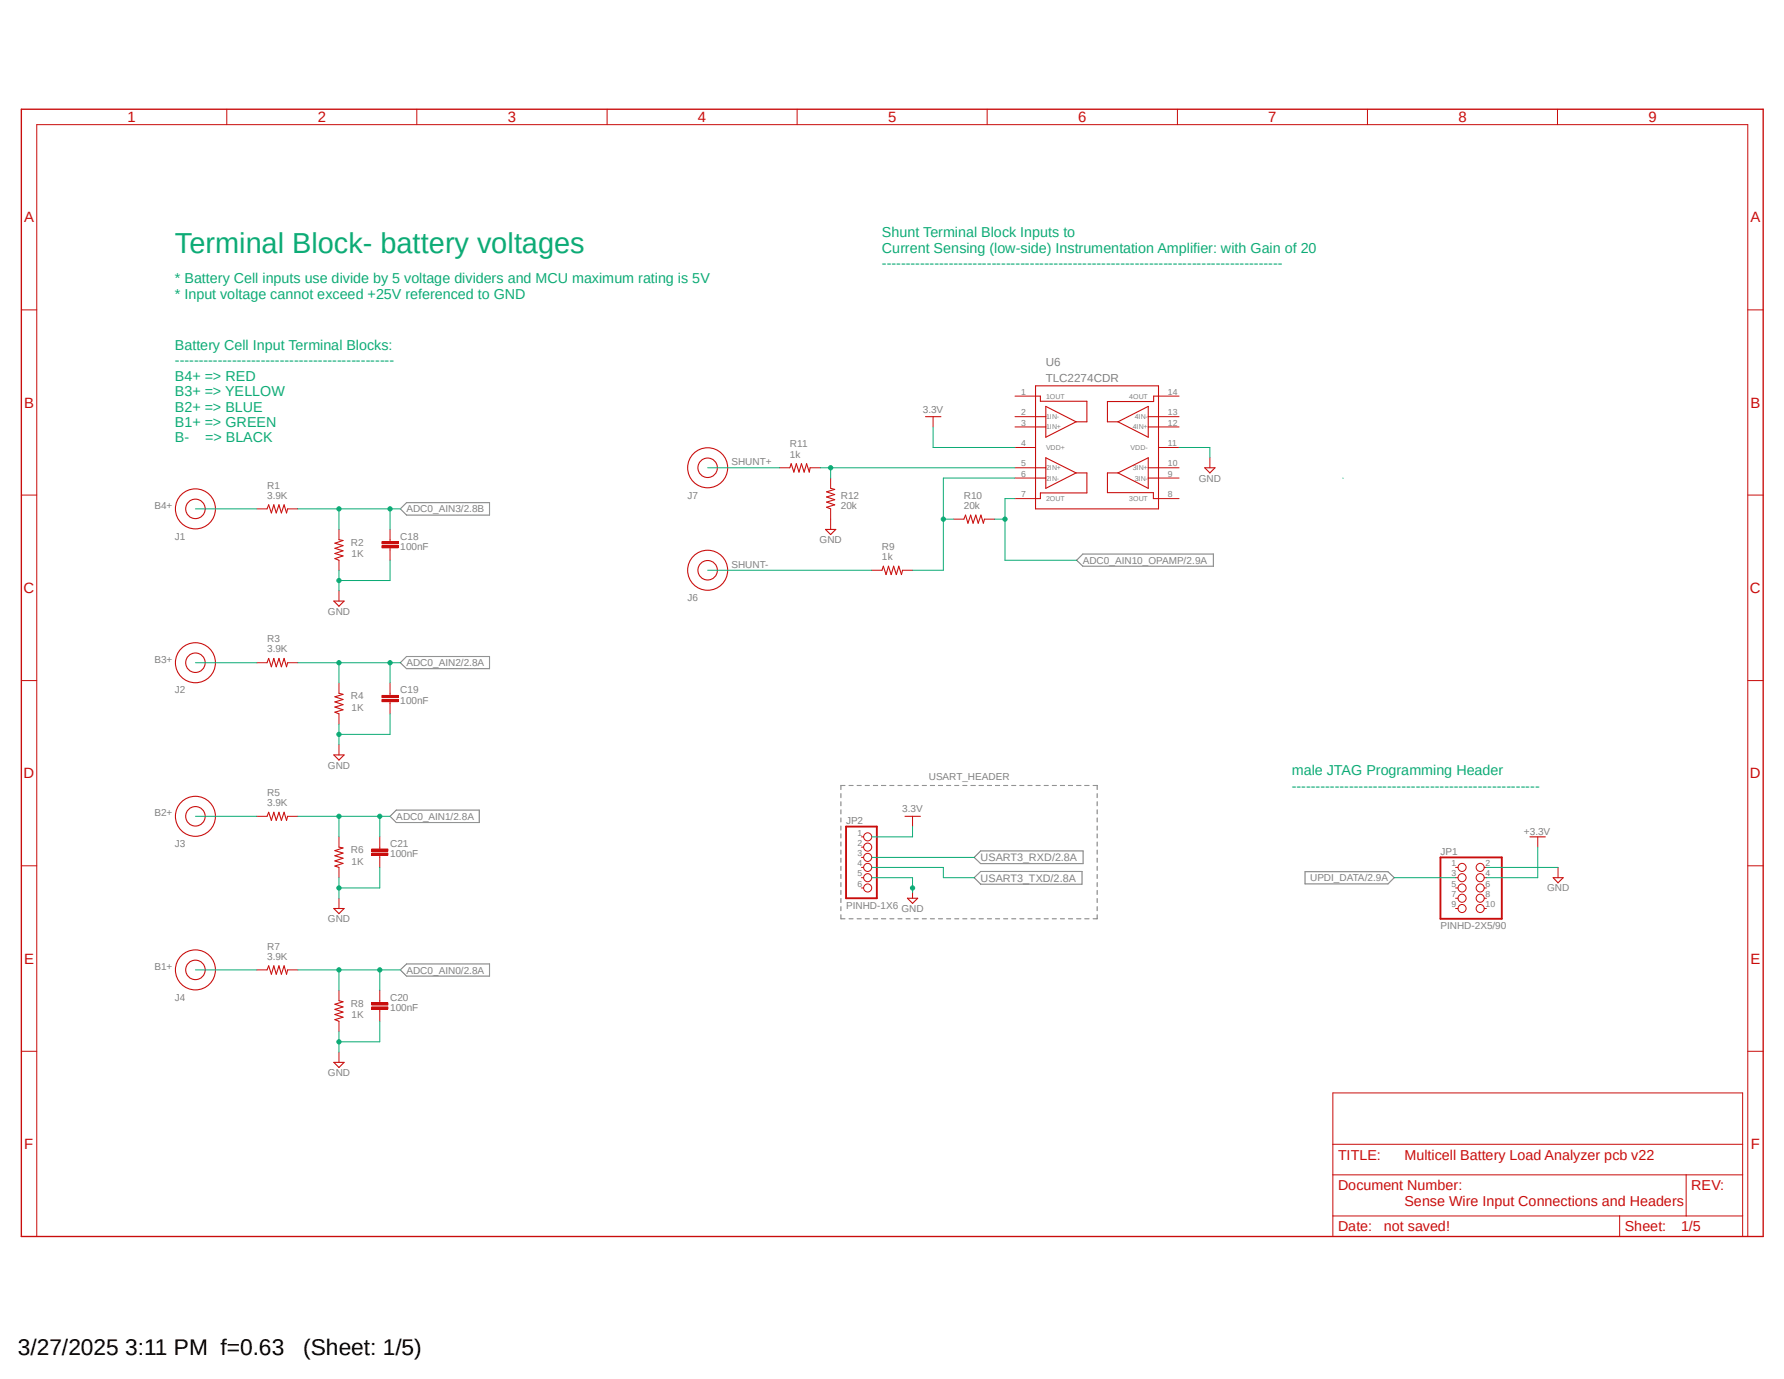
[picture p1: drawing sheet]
<svg xmlns="http://www.w3.org/2000/svg" width="279mm" height="216mm" viewBox="0 0 279 216" stroke-linecap="round" stroke-linejoin="round" font-family="sans-serif">
<path d="M3 16.9l273.4 177.1M276.4 16.9l-273.4 177.1" fill="none" stroke="#fff" stroke-width=".16"/>
<g fill="none" stroke="#808080" stroke-width=".17">
<path d="M62.7 79.7l1-1h13v1.9h-13zM168.6 87.7l1-1h20.4v1.9h-20.4zM62.7 103.8l1-1h13v1.9h-13zM62.1 126.8h13v2h-13l-1-1zM131.7 124.2v.7M131.7 125.5v.7M131.7 126.8v.6M131.7 128.1v.6M131.7 129.3v.7M131.7 130.6v.6M131.7 131.8v.7M131.7 133.1v.6"/>
<path d="M131.7 134.4v.6M131.7 135.6v.7M131.7 136.9v.6M131.7 138.2v.6M131.7 139.4v.6M132.3 123h-.6v.6M133 123h.6M134.2 123h.7M135.5 123h.6M136.8 123h.7M138 123h.7M139.4 123h.6"/>
<path d="M140.6 123h.7M141.9 123h.6M143.2 123h.6M144.4 123h.7M145.7 123h.6M147 123h.6M148.3 123h.6M149.5 123h.7M150.8 123h.6M152.1 123h.6M152.6 137.4l1-1h15.9v2h-15.9zM153.3 123h.7"/>
<path d="M153.6 133.2h16v2h-16l-1-1zM154.6 123h.7M155.9 123h.6M157.2 123h.6M158.5 123h.6M159.7 123h.7M161 123h.6M162.3 123h.6M163.5 123h.7M164.8 123h.6M166.1 123h.6M167.3 123h.7"/>
<path d="M168.6 123h.7M169.9 123h.7M171.2 123h.6v.6M171.8 124.2v.7M171.8 125.5v.7M171.8 126.8v.6M171.8 128.1v.6M171.8 129.3v.7M171.8 130.6v.6M171.8 131.8v.7M171.8 133.1v.6M171.8 134.4v.6"/>
<path d="M171.8 135.6v.7M171.8 136.9v.6M171.8 138.2v.6M171.8 139.4v.6M204.4 136.5h13l1 .9-1 1h-13zM62.7 151.8l1-.9h13v1.9h-13zM131.7 140.7v.6M131.7 141.9v.7M131.7 143.2v.6h.6M133 143.8h.6M134.2 143.8h.7M135.5 143.8h.6"/>
<path d="M136.8 143.8h.7M138 143.8h.7M139.4 143.8h.6M140.6 143.8h.7M141.9 143.8h.6M143.2 143.8h.6M144.4 143.8h.7M145.7 143.8h.6M147 143.8h.6M148.3 143.8h.6M149.5 143.8h.7M150.8 143.8h.6"/>
<path d="M152.1 143.8h.6M153.3 143.8h.7M154.6 143.8h.7M155.9 143.8h.6M157.2 143.8h.6M158.5 143.8h.6M159.7 143.8h.7M161 143.8h.6M162.3 143.8h.6M163.5 143.8h.7M164.8 143.8h.6M166.1 143.8h.6"/>
<path d="M167.3 143.8h.7M168.6 143.8h.7M169.9 143.8h.7M171.8 140.7v.6M171.8 141.9v.7M171.8 143.2v.6h-.6"/>
</g>
<path d="M3.3 17.1h272.8v176.5h-272.8z" fill="none" stroke="#c90d0c" stroke-width=".21"/>
<g fill="none" stroke="#c90d0c" stroke-width=".16">
<path d="M35.5 17.1v2.4M65.3 17.1v2.4M95.1 17.1v2.4M124.8 17.1v2.4M154.6 17.1v2.4M184.4 17.1v2.4M214.2 17.1v2.4M243.9 17.1v2.4M3.3 48.5h2.5M273.7 48.5h2.4M3.3 77.5h2.5M40.2 79.7h1.6"/>
<path d="M45 79.7h1.7M122.1 73.2h1.6M126.9 73.2h1.6M130.1 74.8v1.7M130.1 79.7v3.2M146.1 65.2v1.6M159 66.8h3.2M159 65.2h3.2M159 73.2h3.2M159 74.8h3.2M159 70.1h3.2M159 62h3.2"/>
<path d="M159 78.1h3.2M181.4 66.8h3.3M181.4 65.2h3.3M181.4 73.2h3.3M181.4 74.8h3.3M181.4 70.1h3.3M181.4 62h3.3M181.4 78.1h3.3M189.5 71.7v1.5M273.7 77.5h2.4M53.1 82.9v1.6M53.1 87.7v1.6"/>
<path d="M53.1 92.5v1.6M59.8 85.4h2.6v.4h-2.6zM59.8 84.8h2.6v.3h-2.6zM61.1 82.9v1.9M61.1 85.8v1.9M136.5 89.3h1.6M141.4 89.3h1.5M149.4 81.3h1.6M154.2 81.3h1.6M3.3 106.6h2.5M40.2 103.8h1.6M45 103.8h1.7"/>
<path d="M53.1 106.9v1.6M53.1 111.8v1.6M53.1 116.6v1.6M59.8 109.5h2.6v.4h-2.6zM59.8 108.9h2.6v.3h-2.6zM61.1 106.9v2M61.1 109.9v1.9M273.7 106.6h2.4M3.3 135.6h2.5M40.2 127.8h1.6M45 127.8h1.7M53.1 131v1.6"/>
<path d="M53.1 135.8v1.6M58.2 133.6h2.5v.3h-2.5zM58.2 132.9h2.5v.4h-2.5zM59.5 131v1.9M59.5 133.9v1.9M134.9 135.8h.4M134.9 137.4h.4M134.9 139h.4M134.9 131h.4M134.9 132.6h.4M134.9 134.2h.4M142.9 127.8v1.6"/>
<path d="M142.9 139v1.6M228 135.8h.3M228 137.4h.3M228 139h.3M232.5 135.8h.3M232.5 137.4h.3M232.5 139h.3M240.8 131v1.6M244 135.8v1.6M273.7 135.6h2.4M40.2 151.8h1.6M45 151.8h1.7"/>
<path d="M53.1 140.6v1.6M53.1 155.1v1.6M53.1 159.9v1.6M58.2 157.6h2.5v.4h-2.5zM58.2 157h2.5v.4h-2.5zM59.5 155.1v1.9M59.5 158v1.9M228 140.6h.3M228 142.2h.3M232.5 140.6h.3M232.5 142.2h.3M3.3 164.6h2.5"/>
<path d="M53.1 164.7v1.6M208.7 171.1h64.2v22.5h-64.2zM208.7 179.2h64.2M273.7 164.6h2.4M5.8 193.6v-174.1h267.9v174.1M208.7 183.9h64.2M208.7 190.4h64.2M253.7 190.4v3.2M264.1 183.9v6.5"/>
<circle cx="135.9" cy="137.4" r=".63"/>
<circle cx="135.9" cy="132.6" r=".63"/>
<circle cx="135.9" cy="139" r=".63"/>
<circle cx="135.9" cy="134.2" r=".63"/>
<circle cx="135.9" cy="135.8" r=".63"/>
<circle cx="135.9" cy="131" r=".63"/>
<circle cx="229" cy="135.8" r=".63"/>
<circle cx="229" cy="139" r=".63"/>
<circle cx="229" cy="137.4" r=".63"/>
<circle cx="231.8" cy="135.8" r=".63"/>
<circle cx="231.8" cy="139" r=".63"/>
<circle cx="231.8" cy="137.4" r=".63"/>
<circle cx="229" cy="142.2" r=".63"/>
<circle cx="229" cy="140.6" r=".63"/>
<circle cx="231.8" cy="140.6" r=".63"/>
<circle cx="231.8" cy="142.2" r=".63"/>
</g>
<g fill="none" stroke="#c90d0c" stroke-width=".17">
<path d="M41.8 79.7l.3-.7 .4 1.3 .4-1.3 .4 1.3 .4-1.3 .4 1.3 .4-1.3 .4 1.3 .1-.6M123.7 73.2l.2-.6 .4 1.3 .4-1.3 .4 1.3 .4-1.3 .4 1.3 .4-1.3 .4 1.3 .2-.7M130.1 76.5l.6 .1-1.2 .4 1.2 .4-1.2 .4 1.2 .4-1.2 .4 1.2 .4-1.2 .4 .6 .3M144.9 65.2h2.5M162.2 62h.7v.8h7.3v3.2h-1.7M162.2 65.2h1.6M162.2 66.8h1.6M162.2 73.2h1.6M162.2 74.8h1.6M162.2 60.4h19.2v19.3h-19.2zM163.8 63.6l4.7 2.4-4.7 2.5zM163.8 71.7l4.7 2.3-4.7 2.5z"/>
<path d="M168.5 74h1.7v3.2h-7.3v.9h-.7M175.1 74h-1.7v3.1h7.2v1h.8M175.1 66l4.7-2.4v4.9zM175.1 74l4.7-2.3v4.8zM179.8 65.2h1.6M179.8 66.8h1.6M179.8 73.2h1.6M179.8 74.8h1.6M181.4 62h-.7v.9h-7.3v3.1h1.7M188.7 73.2h1.6l-.8 .8zM52.3 94.1h1.6l-.8 .8zM53.1 84.5l.6 .1-1.2 .4 1.2 .4-1.2 .5 1.2 .3-1.2 .5 1.2 .3-1.2 .5 .6 .2"/>
<path d="M129.3 82.9h1.6l-.8 .8zM138.1 89.3l.2-.7 .5 1.4 .3-1.4 .5 1.4 .4-1.4 .4 1.4 .4-1.4 .4 1.4 .2-.7M151 81.3l.2-.7 .4 1.3 .4-1.3 .4 1.3 .4-1.3 .4 1.3 .4-1.3 .4 1.3 .2-.6M41.8 103.8l.3-.7 .4 1.3 .4-1.3 .4 1.3 .4-1.3 .4 1.3 .4-1.3 .4 1.3 .1-.6M52.3 118.2h1.6l-.8 .8zM53.1 108.5l.6 .2-1.2 .4 1.2 .4-1.2 .4 1.2 .4-1.2 .4 1.2 .4-1.2 .4 .6 .3M41.8 127.8l.3-.6 .4 1.2 .4-1.2 .4 1.2 .4-1.2 .4 1.2 .4-1.2 .4 1.2 .1-.6M53.1 132.6l.6 .2-1.2 .4 1.2 .4-1.2 .4 1.2 .4-1.2 .4 1.2 .4-1.2 .4 .6 .2M141.7 127.8h2.4M239.6 131h2.4M243.2 137.4h1.6l-.8 .8zM41.8 151.8l.3-.6 .4 1.3 .4-1.3 .4 1.3 .4-1.3 .4 1.3 .4-1.3 .4 1.3 .1-.7"/>
<path d="M52.3 142.2h1.6l-.8 .8zM53.1 156.7l.6 .1-1.2 .4 1.2 .4-1.2 .4 1.2 .5-1.2 .3 1.2 .5-1.2 .3 .6 .3M142.1 140.6h1.6l-.8 .8zM52.3 166.3h1.6l-.8 .8z"/>
<circle cx="30.6" cy="79.7" r="3.1"/>
<circle cx="30.6" cy="79.7" r="1.53"/>
<circle cx="110.8" cy="73.2" r="3.1"/>
<circle cx="110.8" cy="73.2" r="1.53"/>
<circle cx="110.8" cy="89.3" r="3.1"/>
<circle cx="110.8" cy="89.3" r="1.53"/>
<circle cx="30.6" cy="103.8" r="3.1"/>
<circle cx="30.6" cy="103.8" r="1.53"/>
<circle cx="30.6" cy="127.8" r="3.1"/>
<circle cx="30.6" cy="127.8" r="1.53"/>
<circle cx="30.6" cy="151.8" r="3.1"/>
<circle cx="30.6" cy="151.8" r="1.53"/>
</g>
<path d="M132.5 129.4h4.8v11.2h-4.8zM225.6 134.2h9.6v9.6h-9.6z" fill="none" stroke="#c90d0c" stroke-width=".3"/>
<path d="M59.8 85.6h2.6M59.8 85h2.6M59.8 109.7h2.6M59.8 109.1h2.6M58.2 133.7h2.5M58.2 133.1h2.5M58.2 157.8h2.5M58.2 157.2h2.5" fill="none" stroke="#c90d0c" stroke-width=".34"/>
<path d="M53.1 89.3v3.2" fill="none" stroke="#0dab76" stroke-width=".16"/>
<circle cx="53.1" cy="90.9" r=".33" fill="#0dab76"/>
<g fill="none" stroke="#0dab76" stroke-width=".16">
<path d="M61.1 87.7v3.2h-8M53.1 113.4v3.2M61.1 111.8v3.2h-8"/>
<circle cx="53.1" cy="90.9" r=".33"/>
</g>
<circle cx="53.1" cy="115" r=".33" fill="#0dab76"/>
<g fill="none" stroke="#0dab76" stroke-width=".16">
<path d="M53.1 137.4v3.2"/>
<circle cx="53.1" cy="115" r=".33"/>
</g>
<circle cx="53.1" cy="139" r=".33" fill="#0dab76"/>
<g fill="none" stroke="#0dab76" stroke-width=".16">
<path d="M59.5 135.8v3.2h-6.4M53.1 161.5v3.2"/>
<circle cx="53.1" cy="139" r=".33"/>
</g>
<circle cx="53.1" cy="163.1" r=".33" fill="#0dab76"/>
<g fill="none" stroke="#0dab76" stroke-width=".16">
<path d="M136.5 137.4h6.4v2.3M232.8 135.8h11.2M59.5 159.9v3.2h-6.4"/>
<circle cx="53.1" cy="163.1" r=".33"/>
</g>
<circle cx="142.9" cy="139" r=".33" fill="#0dab76"/>
<g fill="none" stroke="#0dab76" stroke-width=".16">
<path d="M30.6 79.7h9.6M184.7 70.1h4.8v1.6M30.6 103.8h9.6M30.6 127.8h9.6M218.4 137.4h9.6M30.6 151.8h9.6M46.7 151.8h12.8M53.1 151.8v3.3"/>
<circle cx="142.9" cy="139" r=".33"/>
</g>
<circle cx="53.1" cy="151.8" r=".33" fill="#0dab76"/>
<g fill="none" stroke="#0dab76" stroke-width=".16">
<path d="M62.7 151.8h-3.2v3.3"/>
<circle cx="53.1" cy="151.8" r=".33"/>
</g>
<circle cx="59.5" cy="151.8" r=".33" fill="#0dab76"/>
<g fill="none" stroke="#0dab76" stroke-width=".16">
<path d="M46.7 79.7h14.4M53.1 79.7v3.2"/>
<circle cx="59.5" cy="151.8" r=".33"/>
</g>
<circle cx="53.1" cy="79.7" r=".33" fill="#0dab76"/>
<g fill="none" stroke="#0dab76" stroke-width=".16">
<path d="M62.7 79.7h-1.6v3.2"/>
<circle cx="53.1" cy="79.7" r=".33"/>
</g>
<circle cx="61.1" cy="79.7" r=".33" fill="#0dab76"/>
<g fill="none" stroke="#0dab76" stroke-width=".16">
<path d="M46.7 103.8h14.4M53.1 103.8v3.1"/>
<circle cx="61.1" cy="79.7" r=".33"/>
</g>
<circle cx="53.1" cy="103.8" r=".33" fill="#0dab76"/>
<g fill="none" stroke="#0dab76" stroke-width=".16">
<path d="M62.7 103.8h-1.6v3.1"/>
<circle cx="53.1" cy="103.8" r=".33"/>
</g>
<circle cx="61.1" cy="103.8" r=".33" fill="#0dab76"/>
<g fill="none" stroke="#0dab76" stroke-width=".16">
<path d="M46.7 127.8h12.8M53.1 127.8v3.2"/>
<circle cx="61.1" cy="103.8" r=".33"/>
</g>
<circle cx="53.1" cy="127.8" r=".33" fill="#0dab76"/>
<g fill="none" stroke="#0dab76" stroke-width=".16">
<path d="M61.1 127.8h-1.6v3.2"/>
<circle cx="53.1" cy="127.8" r=".33"/>
</g>
<circle cx="59.5" cy="127.8" r=".33" fill="#0dab76"/>
<g fill="none" stroke="#0dab76" stroke-width=".16">
<path d="M110.8 73.2h11.3M159 78.1h-1.6v9.6h11.2M110.8 89.3h25.7M155.8 81.3h1.6"/>
<circle cx="59.5" cy="127.8" r=".33"/>
</g>
<circle cx="157.4" cy="81.3" r=".33" fill="#0dab76"/>
<g fill="none" stroke="#0dab76" stroke-width=".16">
<path d="M128.5 73.2h30.5M130.1 73.2v1.6M146.1 66.8v3.3h12.9M210.3 74.8l.1 .1M136.5 135.8h11.2v1.6h4.9M136.5 134.2h16.1M142.9 129.4v1.6h-6.4M240.8 132.6v4.8h-8"/>
<circle cx="157.4" cy="81.3" r=".33"/>
</g>
<circle cx="130.1" cy="73.2" r=".33" fill="#0dab76"/>
<g fill="none" stroke="#0dab76" stroke-width=".16">
<path d="M159 74.8h-11.3v14.5h-4.8M147.7 81.3h1.7"/>
<circle cx="130.1" cy="73.2" r=".33"/>
</g>
<circle cx="147.7" cy="81.3" r=".33" fill="#0dab76"/>
<circle cx="147.7" cy="81.3" r=".33" fill="none" stroke="#0dab76" stroke-width=".16"/>
<text font-size="4.5" fill="#0dab76" x="27.4" y="39.6">Terminal Block- battery voltages</text>
<g font-size="3.6">
<text x="2.8" y="212.1">3/27/2025 3:11 PM f=0.63</text>
<text x="47.5" y="212.1">(Sheet: 1/5)</text>
</g>
<g font-size="2.3" fill="#c90d0c">
<text x="20" y="19.1">1</text>
<text x="49.8" y="19.1">2</text>
<text x="79.5" y="19.1">3</text>
<text x="109.3" y="19.1">4</text>
<text x="139.1" y="19.1">5</text>
<text x="168.9" y="19.1">6</text>
<text x="198.6" y="19.1">7</text>
<text x="228.4" y="19.1">8</text>
<text x="258.2" y="19.1">9</text>
<text x="3.8" y="34.8">A</text>
<text x="274.2" y="34.8">A</text>
<text x="3.8" y="63.8">B</text>
<text x="274.2" y="63.8">B</text>
<text x="3.7" y="92.8">C</text>
<text x="274.1" y="92.8">C</text>
<text x="3.7" y="121.9">D</text>
<text x="274.1" y="121.9">D</text>
<text x="3.8" y="150.9">E</text>
<text x="274.2" y="150.9">E</text>
<text x="3.8" y="179.9">F</text>
<text x="274.2" y="179.9">F</text>
</g>
<g font-size="2.2" fill="#0dab76">
<text x="138.1" y="37.1">Shunt Terminal Block Inputs to</text>
<text x="138.1" y="39.5">Current Sensing (low-side) Instrumentation Amplifier: with Gain of 20</text>
<text x="138.1" y="42">------------------------------------------------------------------------------------</text>
<text x="27.4" y="44.4">* Battery Cell inputs use divide by 5 voltage dividers and MCU maximum rating is 5V</text>
<text x="27.4" y="46.8">* Input voltage cannot exceed +25V referenced to GND</text>
<text x="27.4" y="54.8">Battery Cell Input Terminal Blocks:</text>
<text x="27.4" y="57.2">----------------------------------------------</text>
<text x="27.4" y="59.6">B4+ =&gt; RED</text>
<text x="27.4" y="62">B3+ =&gt; YELLOW</text>
<text x="27.4" y="64.4">B2+ =&gt; BLUE</text>
<text x="27.4" y="66.8">B1+ =&gt; GREEN</text>
<text x="27.4" y="69.3">B-</text>
<text x="32.1" y="69.3">=&gt; BLACK</text>
<text x="202.3" y="121.4">male JTAG Programming Header</text>
<text x="202.3" y="123.8">----------------------------------------------------</text>
</g>
<g font-size="2.2" fill="#c90d0c">
<text x="209.6" y="181.6">TITLE:</text>
<text x="220" y="181.6">Multicell Battery Load Analyzer pcb v22</text>
<text x="209.6" y="186.4">Document Number:</text>
<text x="220" y="188.8">Sense Wire Input Connections and Headers</text>
<text x="264.9" y="186.4">REV:</text>
<text x="209.6" y="192.8">Date:</text>
<text x="216.7" y="192.8">not saved!</text>
<text x="254.5" y="192.8">Sheet:</text>
<text x="263.3" y="192.8">1/5</text>
</g>
<g font-size="1.8" fill="#808080">
<text x="163.8" y="59.7">TLC2274CDR</text>
<text x="163.8" y="57.2">U6</text>
</g>
<g font-size="1.7" fill="#808080">
<text x="153.6" y="134.8">USART3_RXD/2.8A</text>
<text x="153.6" y="138">USART3_TXD/2.8A</text>
</g>
<g font-size="1.6" fill="#808080">
<text x="144.5" y="64.6">3.3V</text>
<text x="123.7" y="71.7">1k</text>
<text x="123.7" y="70.1">R11</text>
<text x="41.8" y="76.5">R1</text>
<text x="114.6" y="72.8">SHUNT+</text>
<text x="187.7" y="75.4">GND</text>
<text x="24.2" y="79.7">B4+</text>
<text x="41.8" y="78.1">3.9K</text>
<text x="63.7" y="80.2">ADC0_AIN3/2.8B</text>
<text x="107.7" y="78.1">J7</text>
<text x="131.7" y="79.7">20k</text>
<text x="131.7" y="78.1">R12</text>
<text x="151" y="79.7">20k</text>
<text x="151" y="78.1">R10</text>
<text x="27.4" y="84.5">J1</text>
<text x="54.9" y="85.5">R2</text>
<text x="55" y="87.2">1K</text>
<text x="62.7" y="86.1">100nF</text>
<text x="62.7" y="84.5">C18</text>
<text x="114.6" y="89">SHUNT-</text>
<text x="128.4" y="85">GND</text>
<text x="138.1" y="87.7">1k</text>
<text x="138.1" y="86.1">R9</text>
<text x="169.6" y="88.3">ADC0_AIN10_OPAMP/2.9A</text>
<text x="107.7" y="94.1">J6</text>
<text x="41.8" y="100.5">R3</text>
<text x="51.3" y="96.3">GND</text>
<text x="24.2" y="103.8">B3+</text>
<text x="41.8" y="102.1">3.9K</text>
<text x="63.7" y="104.3">ADC0_AIN2/2.8A</text>
<text x="27.4" y="108.5">J2</text>
<text x="54.9" y="109.5">R4</text>
<text x="55" y="111.3">1K</text>
<text x="62.7" y="110.1">100nF</text>
<text x="62.7" y="108.5">C19</text>
<text x="41.8" y="124.6">R5</text>
<text x="51.3" y="120.4">GND</text>
<text x="145.5" y="122.2">USART_HEADER</text>
<text x="24.2" y="127.8">B2+</text>
<text x="41.8" y="126.2">3.9K</text>
<text x="62.1" y="128.4">ADC0_AIN1/2.8A</text>
<text x="132.5" y="129">JP2</text>
<text x="141.3" y="127.2">3.3V</text>
<text x="238.7" y="130.7">+3.3V</text>
<text x="27.4" y="132.6">J3</text>
<text x="54.9" y="133.6">R6</text>
<text x="55" y="135.4">1K</text>
<text x="61.1" y="134.2">100nF</text>
<text x="61.1" y="132.6">C21</text>
<text x="225.6" y="133.8">JP1</text>
<text x="132.5" y="142.2">PINHD-1X6</text>
<text x="141.2" y="142.8">GND</text>
<text x="205.2" y="138">UPDI_DATA/2.9A</text>
<text x="242.3" y="139.6">GND</text>
<text x="41.8" y="148.7">R7</text>
<text x="51.3" y="144.4">GND</text>
<text x="225.6" y="145.5">PINHD-2X5/90</text>
<text x="24.2" y="151.9">B1+</text>
<text x="41.8" y="150.3">3.9K</text>
<text x="63.7" y="152.4">ADC0_AIN0/2.8A</text>
<text x="27.4" y="156.7">J4</text>
<text x="54.9" y="157.6">R8</text>
<text x="55" y="159.4">1K</text>
<text x="61.1" y="158.3">100nF</text>
<text x="61.1" y="156.7">C20</text>
<text x="51.3" y="168.5">GND</text>
</g>
<g font-size="1.4" fill="#808080">
<text x="159.9" y="65">2</text>
<text x="159.9" y="61.8">1</text>
<text x="182.9" y="65">13</text>
<text x="182.9" y="61.8">14</text>
<text x="159.9" y="66.6">3</text>
<text x="159.9" y="69.8">4</text>
<text x="182.9" y="66.6">12</text>
<text x="182.9" y="69.8">11</text>
<text x="159.9" y="73">5</text>
<text x="159.9" y="74.6">6</text>
<text x="159.9" y="77.9">7</text>
<text x="182.9" y="73">10</text>
<text x="182.9" y="74.6">9</text>
<text x="182.9" y="77.9">8</text>
<text x="134.3" y="130.8">1</text>
<text x="134.3" y="132.4">2</text>
<text x="134.3" y="134">3</text>
<text x="134.3" y="135.6">4</text>
<text x="134.3" y="137.2">5</text>
<text x="227.3" y="135.6">1</text>
<text x="227.3" y="137.2">3</text>
<text x="232.7" y="135.6">2</text>
<text x="232.7" y="137.2">4</text>
<text x="134.3" y="138.8">6</text>
<text x="227.3" y="138.8">5</text>
<text x="227.3" y="140.4">7</text>
<text x="227.3" y="142">9</text>
<text x="232.7" y="138.8">6</text>
<text x="232.7" y="140.4">8</text>
<text x="232.7" y="142">10</text>
</g>
<g font-size="1.1" fill="#808080">
<text x="163.8" y="65.6">1IN-</text>
<text x="163.8" y="62.4">1OUT</text>
<text x="176.9" y="62.4">4OUT</text>
<text x="177.7" y="65.6">4IN-</text>
<text x="163.8" y="67.2">1IN+</text>
<text x="163.8" y="70.4">VDD+</text>
<text x="177.1" y="70.4">VDD-</text>
<text x="177.4" y="67.2">4IN+</text>
<text x="163.8" y="73.7">2IN+</text>
<text x="163.8" y="75.3">2IN-</text>
<text x="177.4" y="73.7">3IN+</text>
<text x="177.7" y="75.3">3IN-</text>
<text x="163.8" y="78.5">2OUT</text>
<text x="176.9" y="78.5">3OUT</text>
</g>
</svg>
